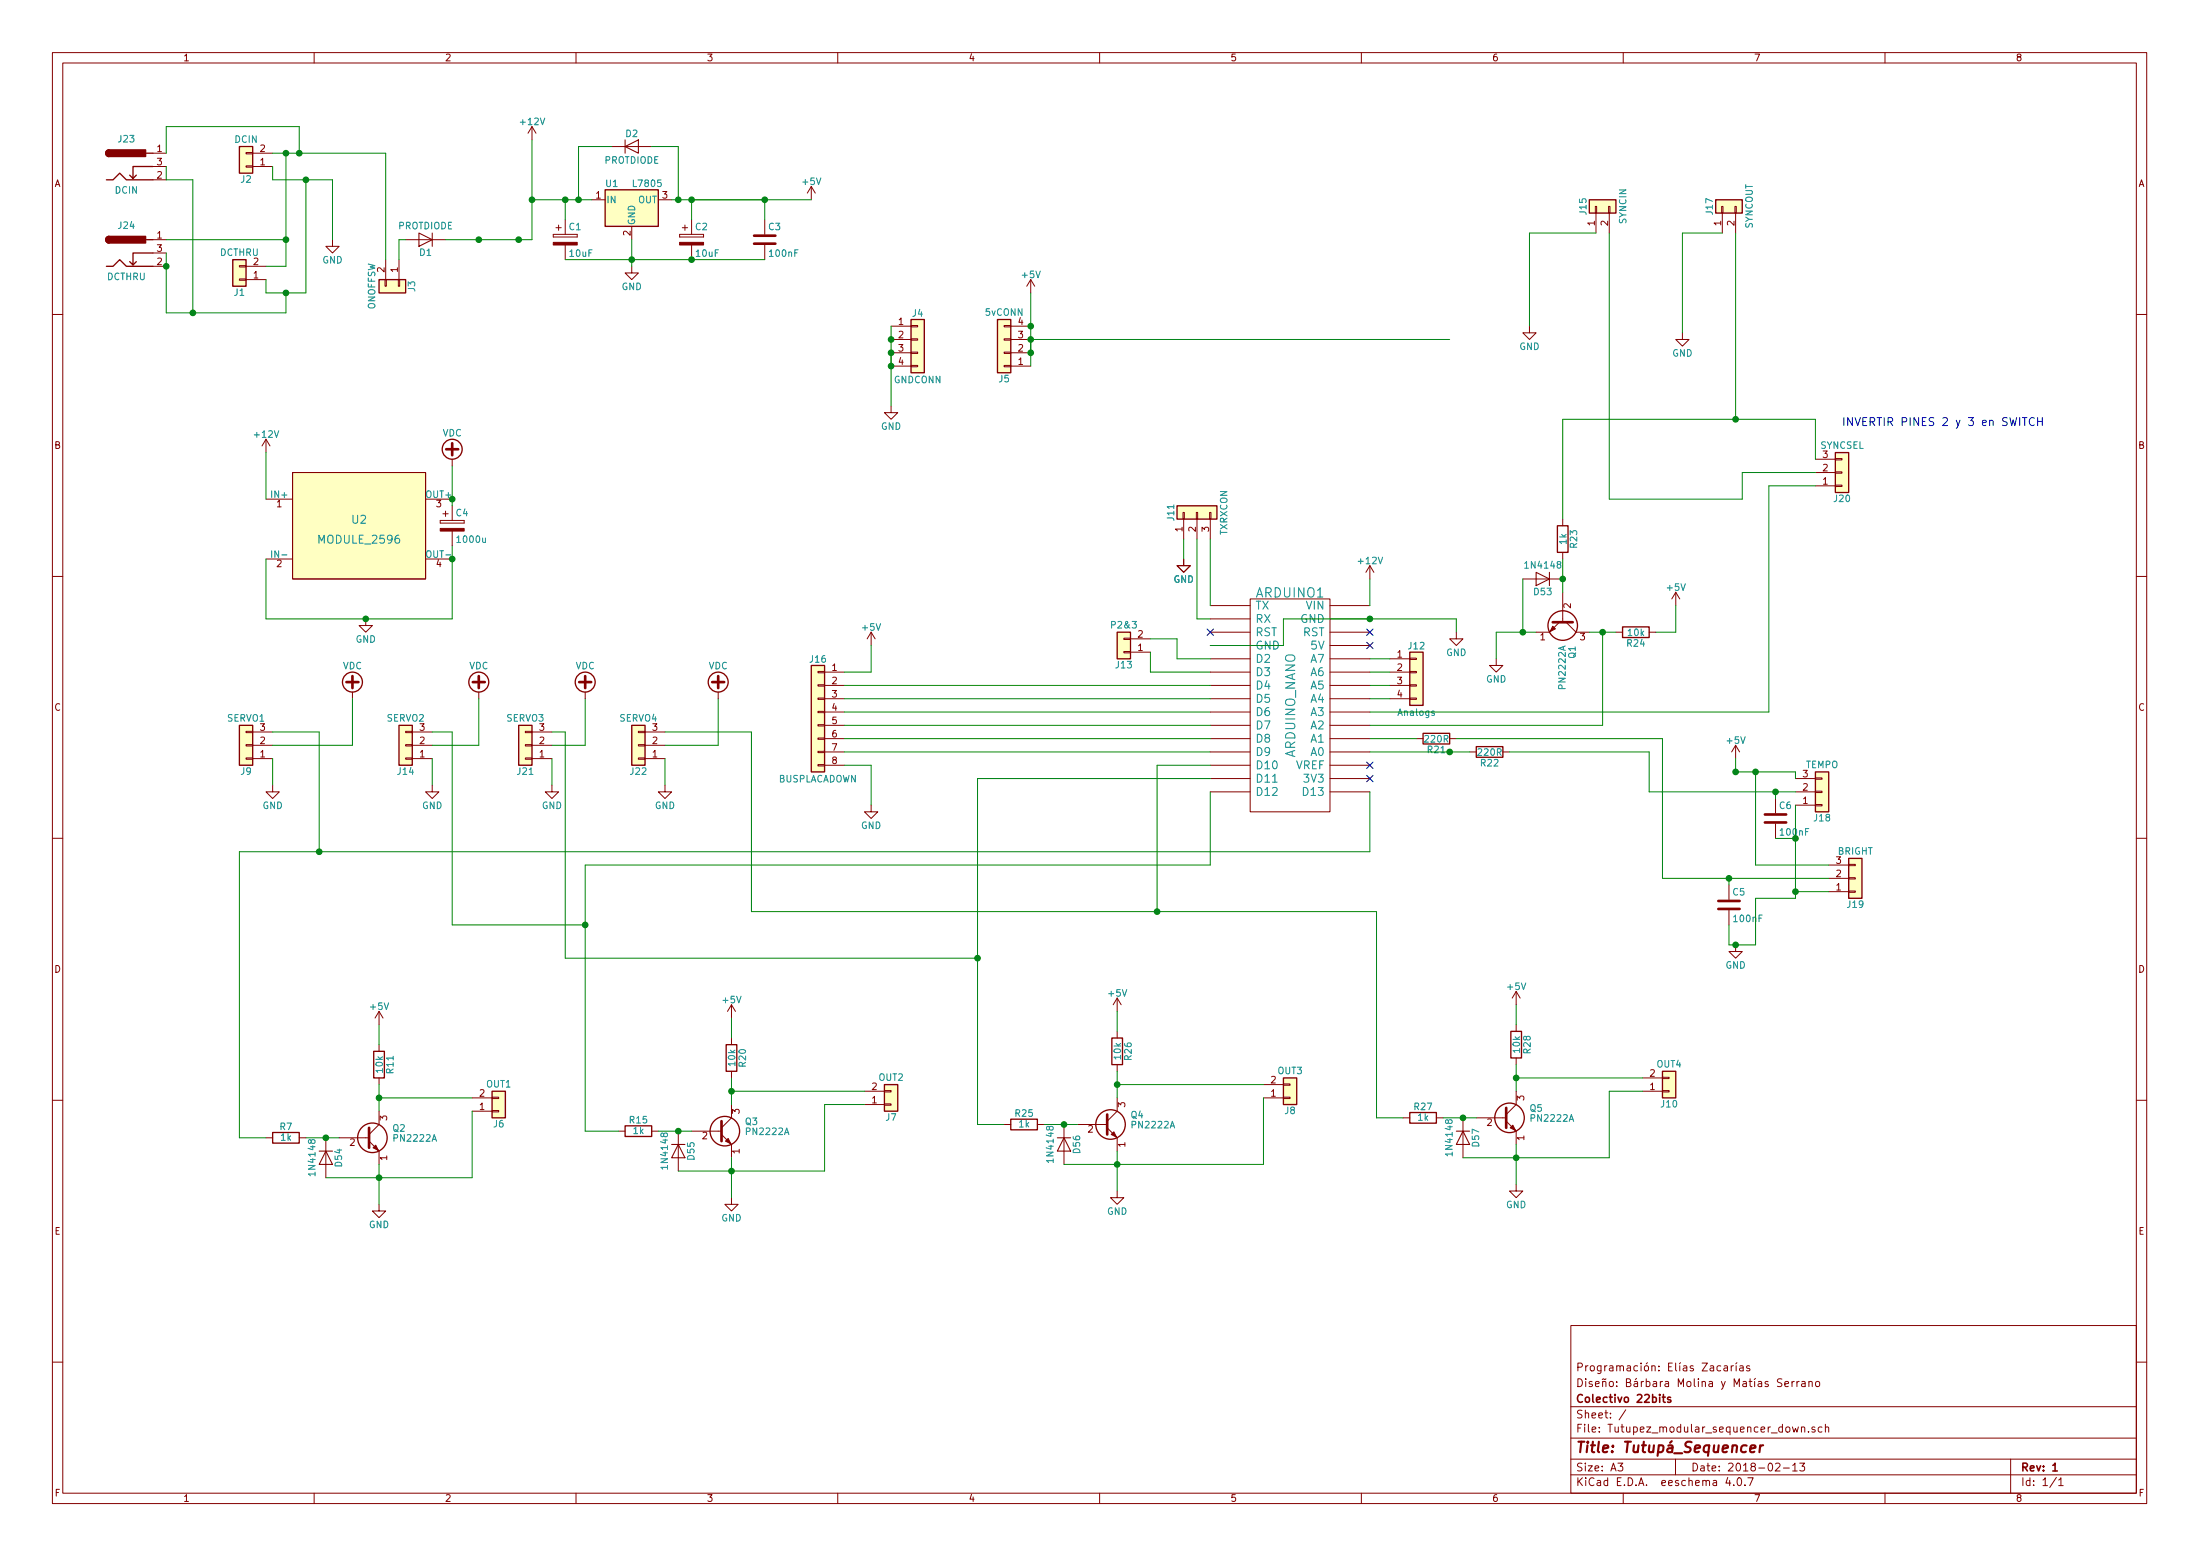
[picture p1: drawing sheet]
<svg xmlns="http://www.w3.org/2000/svg" width="420mm" height="297mm" viewBox="0 0 420 297" stroke-linecap="round" stroke-linejoin="round" font-family="sans-serif">
<g fill="none" stroke="#840000" stroke-width=".19">
<path d="M10 10h400v277h-400zM12 12h396v273.1h-396zM60 10v2M110 10v2M160 10v2M210 10v2M260 10v2M310 10v2M360 10v2M29.2 31.8h2.5M29.2 29.2h2.5M29.2 34.3h2.5"/>
<path d="M47 29.1h1.3v.3h-1.3zM47 31.7h1.3v.2h-1.3zM48.3 31.8h3.8M48.3 29.2h3.8M101.6 24.2l-.8 1.2M101.6 24.2v2.5M101.6 24.2l.8 1.2M113 38.1h2.6M116.8 28h7.7M125.7 38.1h2.6M154.9 35.6l-.7 1.3M154.9 35.6v2.5"/>
<path d="M154.9 35.6l.8 1.3M304.7 39.4h.2v1.3h-.2zM307.2 39.4h.3v1.3h-.3zM328.8 39.4h.3v1.3h-.3zM331.3 39.4h.3v1.3h-.3zM29.2 45.8h2.5M29.2 50.8h2.5M29.2 48.3h2.5M45.7 50.7h1.3v.3h-1.3zM45.7 53.2h1.3v.3h-1.3zM47 53.4h3.8M47 50.8h3.8"/>
<path d="M63.5 45.8v1.2h1.3l-1.3 1.3-1.3-1.3h1.3M73.5 53.4h.3v1.2h-.3zM73.7 49.6v3.8M76.1 53.4h.2v1.2h-.2zM76.2 49.6v3.8M77.5 45.8h7.6M105.7 44.7v.5zM105.7 45.2h4.5zM105.7 44.7h4.5zM106.2 43.5h1M106.7 43v1M107.9 41.9v2.8"/>
<path d="M107.9 46.8v2.8M110.2 44.7v.5zM120.6 50.8v1.3h1.3l-1.3 1.3-1.2-1.3h1.2M120.6 43.2v2.6M129.8 44.7v.5zM129.8 45.2h4.6zM129.8 44.7h4.6zM130.3 43.5h1M130.8 43v1M132.1 41.9v2.8M132.1 46.8v2.8M134.4 44.7v.5z"/>
<path d="M146 41.9v2.8M146 46.8v2.8M196.8 53.4l-.7 1.2M196.8 53.4v2.5M196.8 53.4l.8 1.2M304.8 40.7v3.8M307.3 40.7v3.8M328.9 40.7v3.8M331.5 40.7v3.8M10 60h2M170.2 77.5v1.3h1.2l-1.2 1.2-1.3-1.2h1.3M170.2 62.3h3.8"/>
<path d="M170.2 64.8h3.8M170.2 67.3h3.8M170.2 69.9h3.8M174 69.8h1.3v.2h-1.3zM174 67.2h1.3v.3h-1.3zM174 64.7h1.3v.2h-1.3zM174 62.1h1.3v.3h-1.3zM191.8 62.1h1.2v.3h-1.2zM191.8 64.7h1.2v.2h-1.2zM191.8 67.2h1.2v.3h-1.2zM191.8 69.8h1.2v.2h-1.2zM193 62.3h3.8"/>
<path d="M193 64.8h3.8M193 67.3h3.8M193 69.9h3.8M292.1 62.3v1.2h1.3l-1.3 1.3-1.3-1.3h1.3M321.3 63.5v1.3h1.3l-1.3 1.3-1.3-1.3h1.3M408 60h2M50.8 95.3h5.1M50.8 83.9l-.8 1.2M50.8 83.9v2.5M50.8 83.9l.8 1.2M55.9 90.2h25.4v20.3h-25.4zM81.3 95.3h5.1"/>
<path d="M84.1 99.4v.5zM84.1 99.9h4.5zM84.1 99.4h4.5zM84.6 98.1h1M85.1 97.6v1M86.4 87.7v1.2M86.4 96.6v2.8M88.6 99.4v.5zM225.9 97.8h.3v1.3h-.3zM226.1 99.1v3.8M228.5 97.8h.2v1.3h-.2zM228.6 99.1v3.8"/>
<path d="M231 97.8h.3v1.3h-.3zM231.1 99.1v3.8M298.4 99.1v1.3M346.7 92.7h3.8M346.7 90.2h3.8M346.7 87.7h3.8M350.5 87.5h1.3v.3h-1.3zM350.5 90.1h1.3v.2h-1.3zM350.5 92.6h1.3v.3h-1.3zM10 110h2M50.8 106.7h5.1M69.8 118.1v1.3h1.3l-1.3 1.3-1.2-1.3h1.2"/>
<path d="M81.3 106.7h5.1M86.4 101.4v2.8M226.1 106.7v1.3h1.2l-1.2 1.3-1.3-1.3h1.3M231.1 115.6h7.7M231.1 118.1h7.7M238.8 114.3h15.2v40.7h-15.2zM254 115.6h7.6M254 118.1h7.6M261.6 108l-.7 1.3M261.6 108v2.5M261.6 108l.8 1.3M290.8 110.5h7.6"/>
<path d="M297.8 118.8l-1.9 1.9h-2.5M298.4 105.4v1.3M298.4 113.1v5.7M299.1 118.8l1.9 1.9h2.5M320 113.1l-.7 1.2M320 113.1v2.5M320 113.1l.8 1.2M408 110h2M47 139.6h1.3v.3h-1.3zM48.3 139.7h3.8M67.3 132.1v1.3M77.5 139.6h1.2v.3h-1.2z"/>
<path d="M78.7 139.7h3.8M91.4 132.1v1.3M100.3 139.6h1.3v.3h-1.3zM101.6 139.7h3.8M111.8 132.1v1.3M121.9 139.6h1.3v.3h-1.3zM123.2 139.7h3.8M137.2 132.1v1.3M156.2 138.3h1.3v.3h-1.3zM156.2 135.8h1.3v.3h-1.3zM156.2 133.3h1.3v.2h-1.3zM156.2 130.7h1.3v.3h-1.3z"/>
<path d="M156.2 128.2h1.3v.2h-1.3zM157.5 128.3h3.8M157.5 130.8h3.8M157.5 133.4h3.8M157.5 135.9h3.8M157.5 138.5h3.8M166.4 120.7l.7 1.3M166.4 120.7v2.5M166.4 120.7l-.8 1.3M214.6 121.8h1.3v.3h-1.3zM214.6 124.4h1.3v.2h-1.3zM215.9 124.5h3.8"/>
<path d="M215.9 122h3.8M231.1 120.7h7.7M231.1 123.2h7.7M231.1 125.8h7.7M231.1 128.3h7.7M231.1 130.8h7.7M231.1 133.4h7.7M231.1 135.9h7.7M231.1 138.5h7.7M254 120.7h7.6M254 123.2h7.6M254 125.8h7.6"/>
<path d="M254 128.3h7.6M254 130.8h7.6M254 133.4h7.6M254 135.9h7.6M254 138.5h7.6M265.4 125.8h3.8M265.4 128.3h3.8M265.4 130.8h3.8M265.4 133.4h3.8M269.2 133.3h1.3v.2h-1.3zM269.2 130.7h1.3v.3h-1.3zM269.2 128.2h1.3v.2h-1.3z"/>
<path d="M269.2 125.6h1.3v.3h-1.3zM278.1 120.7v1.3h1.3l-1.3 1.2-1.2-1.2h1.2M285.7 125.8v1.2h1.3l-1.3 1.3-1.2-1.3h1.2M296.5 120.1l-.5 .5M308.6 120.7h1.3M315 120.7h1.2M47 142.1h1.3v.3h-1.3zM47 144.7h1.3v.2h-1.3zM48.3 144.8h3.8M48.3 142.3h3.8M52.1 149.9v1.3h1.2l-1.2 1.2-1.3-1.2h1.3M77.5 142.1h1.2v.3h-1.2z"/>
<path d="M77.5 144.7h1.2v.2h-1.2zM78.7 144.8h3.8M78.7 142.3h3.8M82.5 149.9v1.3h1.3l-1.3 1.2-1.2-1.2h1.2M100.3 142.1h1.3v.3h-1.3zM100.3 144.7h1.3v.2h-1.3zM101.6 144.8h3.8M101.6 142.3h3.8M105.4 149.9v1.3h1.3l-1.3 1.2-1.3-1.2h1.3M121.9 142.1h1.3v.3h-1.3zM121.9 144.7h1.3v.2h-1.3zM123.2 144.8h3.8"/>
<path d="M123.2 142.3h3.8M127 149.9v1.3h1.3l-1.3 1.2-1.3-1.2h1.3M156.2 146h1.3v.2h-1.3zM156.2 143.4h1.3v.3h-1.3zM156.2 140.9h1.3v.2h-1.3zM157.5 141h3.8M157.5 143.5h3.8M157.5 146.1h3.8M166.4 153.7v1.3h-1.3l1.3 1.2 1.2-1.2h-1.2M231.1 141h7.7M231.1 143.5h7.7M231.1 146.1h7.7"/>
<path d="M231.1 148.6h7.7M231.1 151.2h7.7M254 141h7.6M254 143.5h7.6M254 146.1h7.6M254 148.6h7.6M254 151.2h7.6M270.5 141h1.3M276.9 141h1.2M280.7 143.5h1.2M287 143.5h1.3M331.5 142.3l-.8 1.2"/>
<path d="M331.5 142.3v2.5M331.5 142.3l.7 1.2M339.1 152.4v2.8M339.1 157.3v2.8M342.9 148.6h3.8M342.9 151.2h3.8M342.9 153.7h3.8M346.7 148.5h1.3v.3h-1.3zM346.7 151h1.3v.3h-1.3zM346.7 153.6h1.3v.2h-1.3zM10 160h2M330.2 168.9v2.8"/>
<path d="M330.2 173.8v2.8M349.2 170.2h3.9M349.2 167.7h3.9M349.2 165.1h3.9M353.1 165h1.2v.3h-1.2zM353.1 167.5h1.2v.3h-1.2zM353.1 170.1h1.2v.2h-1.2zM408 160h2M72.4 193.1v2.5M72.4 199.4v1.3M72.4 193.1l-.8 1.2M72.4 193.1l.8 1.2"/>
<path d="M139.7 191.8v2.5M139.7 198.2v1.2M139.7 191.8l-.8 1.3M139.7 191.8l.8 1.3M213.4 190.5v2.6M213.4 196.9v1.3M213.4 190.5l-.8 1.3M213.4 190.5l.7 1.3M289.6 189.3v2.5M289.6 195.6v1.3M289.6 189.3l-.8 1.2M289.6 189.3l.7 1.2"/>
<path d="M331.5 180.4v1.2h1.2l-1.2 1.3-1.3-1.3h1.3M10 210h2M50.8 217.2h1.3M57.1 217.2h1.3M62.2 217.2v7.6M64.8 217.2h5.7M70.5 217.8l1.9 1.9v2.6M71.8 219.1l.5 .5M72.4 212.1v2.6l-1.9 1.9M72.4 205.8v1.2M90.2 212.1h3.8M90.2 209.6h3.8"/>
<path d="M94 209.5h1.2v.2h-1.2zM94 212h1.2v.3h-1.2zM118.1 215.9h1.3M124.5 215.9h1.2M129.5 215.9v7.7M132.1 215.9h5.7M137.8 216.6l1.9 1.9v2.5M139.1 217.8l.5 .5M139.7 210.9v2.5l-1.9 1.9M139.7 204.5v1.3M165.1 210.9h3.8M165.1 208.3h3.8"/>
<path d="M168.9 208.2h1.3v.2h-1.3zM168.9 210.7h1.3v.3h-1.3zM191.8 214.7h1.2M198.1 214.7h1.3M203.2 214.7v7.6M205.7 214.7h5.8M211.5 215.3l1.9 1.9v2.5M212.7 216.6l.5 .5M213.4 209.6v2.5l-1.9 1.9M213.4 203.2v1.3M241.3 209.6h3.8M241.3 207h3.8"/>
<path d="M245.1 206.9h1.3v.3h-1.3zM245.1 209.5h1.3v.2h-1.3zM268 213.4h1.2M274.3 213.4h1.3M279.4 213.4v7.6M281.9 213.4h5.8M287.7 214l1.9 1.9v2.6M288.9 215.3l.5 .5M289.6 208.3v2.6l-1.9 1.9M289.6 202v1.2M313.7 208.3h3.8M313.7 205.8h3.8"/>
<path d="M317.5 205.6h1.3v.3h-1.3zM317.5 208.2h1.3v.2h-1.3zM408 210h2M72.4 229.9v1.3h1.3l-1.3 1.2-1.3-1.2h1.3M139.7 228.6v1.3h1.3l-1.3 1.3-1.3-1.3h1.3M213.4 227.4v1.2h1.2l-1.2 1.3-1.3-1.3h1.3M289.6 226.1v1.3h1.2l-1.2 1.2-1.3-1.2h1.3M300 253h108v32.1h-108zM10 260h2M300 278.5h108M300 274.5h108M300 268.5h108"/>
<path d="M309 279.3h.9l-.5 .6 .5 .1v.7l-.2 .1-.7-.1M310.5 269.1l-1.3 2M320 278.5v3M329.3 260.8h.6v.9M329.9 261.1h-.5l-.2 .3 .2 .3 .5-.1M330.6 260.7v1M331.1 260.7l-.5 .3M331.6 260.7v1M331.7 260.1l-.2 .3M332.3 260.8h.6v.9M332.9 261.1h-.5l-.2 .3 .2 .3 .5-.1M334.1 260.8a.37 .37 0 0 0-.5 .1v.2l.5 .2 .1 .1-.2 .3-.4-.1"/>
<path d="M339.1 279.5l.6-.2 .3 .4-1 1.1h1M340.3 263.3l-.6-.1-.3 .3 .1 .3 .7 .3v.5l-.2 .1-.6-.1M340.9 264.2l.7-.1-.1-.3-.4-.1-.2 .2v.7h.6M342.2 263.7v1M342.3 272.4l.3 1 .3-.7 .3 .7 .3-1M342.4 279.7l.4-.4v1.5M342.7 263.7l-.5 .3M343.2 263.7v1M343.6 263.7l-.4 .3M343.7 279.3h1l-.6 .6 .5 .1v.7l-.2 .1-.7-.1M344 272.5l.2-.1 .4 .1 .1 .9M344 272.4v1"/>
<path d="M344.1 263.8h.6l.1 .9M344.8 264.1h-.5l-.3 .2 .3 .4 .5-.1M345.4 273.3v.1M345.5 263.8l.2-.1 .3 .1 .1 .9M345.5 263.7v1M346.6 272.5a.37 .37 0 0 0-.6 .1l.1 .2 .5 .2 .1 .1-.2 .3-.5-.1M346.8 263.8l.2-.1 .4 .1 .1 .6-.1 .2-.4 .1-.2-.1zM348 272.5l-.5-.1-.3 .3 .1 .6 .2 .1 .5-.1M348.6 272.5l.2-.1 .4 .1v.9M348.6 271.9v1.5M384 278.5v6.6M408 260h2"/>
<path d="M60 285.1v1.9M110 285.1v1.9M160 285.1v1.9M210 285.1v1.9M260 285.1v1.9M300 281.5h108M310 285.1v1.9M330 282l-.4 1.1h1M330.3 282.6v1M331.1 283.5v.1M331.9 282.3l.2-.2a.81 .81 0 0 1 .6 .6 .81 .81 0 0 1-.3 .8l-.1 .1a.79 .79 0 0 1-.4-1.3zM333.2 283.5v.1"/>
<path d="M333.8 282.1h1l-.6 1.5M340.6 280.2h1.1M342.4 280.8h.8M360 285.1v1.9M392.7 282l-1.2 2M393.2 282.5l.4-.4v1.5M393.2 283.6h.8"/>
</g>
<path d="M317.5 266.7h.5M317.7 266.2v1.3l.3 .2M319 266.8a.37 .37 0 0 0-.5 .1v.2l.5 .2 .1 .1-.2 .3-.4-.1M392 280.8h.9" fill="none" stroke="#840000" stroke-width=".3"/>
<path d="M334.3 276.6l1-.2-.1-.4-.6-.1-.3 .3v.9l.2 .1 .6-.1M336.2 275.9l-.2 1.3M336.7 275.9l-.4 .1-.2 .3" fill="none" stroke="#840000" stroke-width=".41"/>
<g fill="#ffffc2" stroke="#ffffc2" stroke-width=".19">
<path d="M115.6 36.2h10.1v7h-10.1z"/>
<path d="M72.4 53.4h5.1v2.5h-5.1z"/>
<path d="M224.8 96.6h7.6v2.5h-7.6z"/>
<path d="M154.9 127h2.6v20.4h-2.6z"/>
<path d="M94 208.3h2.5v5.1h-2.5z"/>
<path d="M168.9 207h2.5v5.1h-2.5z"/>
<path d="M245.1 205.8h2.5v5.1h-2.5z"/>
<path d="M317.5 204.5h2.5v5.1h-2.5z"/>
<path d="M269.2 124.5h2.6v10.2h-2.6z"/>
<path d="M213.4 120.7h2.5v5.1h-2.5z"/>
<path d="M174 61h2.5v10.2h-2.5z"/>
<path d="M190.5 61h2.5v10.2h-2.5z"/>
<path d="M45.7 28h2.6v5.1h-2.6z"/>
<path d="M44.4 49.6h2.6v5h-2.6z"/>
<path d="M303.5 38.1h5.1v2.6h-5.1z"/>
<path d="M327.7 38.1h5v2.6h-5z"/>
<path d="M346.7 147.4h2.5v7.6h-2.5z"/>
<path d="M353.1 163.9h2.5v7.6h-2.5z"/>
<path d="M350.5 86.4h2.6v7.6h-2.6z"/>
<path d="M55.9 90.2h25.4v20.3h-25.4z"/>
<path d="M45.7 138.5h2.6v7.6h-2.6z"/>
<path d="M76.2 138.5h2.5v7.6h-2.5z"/>
<path d="M99.1 138.5h2.5v7.6h-2.5z"/>
<path d="M120.6 138.5h2.6v7.6h-2.6z"/>
</g>
<g fill="none" stroke="#840000" stroke-width=".25">
<path d="M20.3 34.3h1.3l1.3-1.2 1.2 1.2h5.1M20.8 28.6a.63 .63 0 0 0-.6 .6 .63 .63 0 0 0 .6 .7M26 33.4l-.6 .7M27.9 29.2h1.3M29.2 31.8h-3.8v2.3l-.6-.7M45.7 28h2.6v5.1h-2.6zM115.6 36.2h10.1v7h-10.1zM303.5 38.1h5.1v2.6h-5.1zM327.7 38.1h5v2.6h-5zM20.3 50.8h1.3l1.3-1.2 1.2 1.2h5.1M20.8 45.1a.63 .63 0 0 0-.6 .7 .63 .63 0 0 0 .6 .6M26 49.9l-.6 .7"/>
<path d="M27.9 45.8h1.3M29.2 48.3h-3.8v2.3l-.6-.7M44.4 49.6h2.6v5h-2.6zM72.4 53.4h5.1v2.5h-5.1zM174 61h2.5v10.2h-2.5zM190.5 61h2.5v10.2h-2.5zM224.8 96.6h7.6v2.5h-7.6zM350.5 86.4h2.6v7.6h-2.6zM297.4 100.4h2.1v5h-2.1zM309.9 119.7h5.1v2h-5.1zM45.7 138.5h2.6v7.6h-2.6zM76.2 138.5h2.5v7.6h-2.5z"/>
<path d="M99.1 138.5h2.5v7.6h-2.5zM120.6 138.5h2.6v7.6h-2.6zM154.9 127h2.6v20.4h-2.6zM213.4 120.7h2.5v5.1h-2.5zM269.2 124.5h2.6v10.2h-2.6zM271.8 140h5.1v2h-5.1zM281.9 142.5h5.1v2.1h-5.1zM346.7 147.4h2.5v7.6h-2.5zM353.1 163.9h2.5v7.6h-2.5zM138.7 199.4h2v5.1h-2zM212.3 198.2h2.1v5h-2.1zM288.5 196.9h2.1v5.1h-2.1z"/>
<path d="M52.1 216.2h5v2h-5zM71.4 200.7h2v5.1h-2zM94 208.3h2.5v5.1h-2.5zM119.4 214.9h5.1v2.1h-5.1zM168.9 207h2.5v5.1h-2.5zM193 213.7h5.1v2h-5.1zM245.1 205.8h2.5v5.1h-2.5zM269.2 212.4h5.1v2h-5.1zM317.5 204.5h2.5v5.1h-2.5z"/>
<circle cx="86.4" cy="85.8" r="1.9"/>
<circle cx="298.4" cy="119.4" r="2.82"/>
<circle cx="67.3" cy="130.2" r="1.9"/>
<circle cx="91.4" cy="130.2" r="1.9"/>
<circle cx="111.8" cy="130.2" r="1.9"/>
<circle cx="137.2" cy="130.2" r="1.9"/>
<circle cx="71.1" cy="217.2" r="2.82"/>
<circle cx="138.4" cy="215.9" r="2.82"/>
<circle cx="212.1" cy="214.7" r="2.82"/>
<circle cx="288.3" cy="213.4" r="2.82"/>
</g>
<g fill="#840000" stroke="#840000" stroke-width=".19">
<path d="M105.7 46.3h4.5v.5h-4.5z"/>
<path d="M129.8 46.3h4.6v.5h-4.6z"/>
<path d="M296.5 119.5l.6 .6-1.1 .5z"/>
<path d="M71.2 219.1l.6-.5 .5 1z"/>
<path d="M138.6 217.8l.5-.5 .5 1z"/>
<path d="M212.2 216.6l.5-.5 .5 1z"/>
<path d="M288.4 215.3l.5-.5 .5 1z"/>
<path d="M84.1 100.9h4.5v.5h-4.5z"/>
</g>
<g fill="none" stroke="#840000" stroke-width=".51">
<path d="M144 46.5h4.1M144 45h4.1M85.2 85.8h2.3M86.4 84.6v2.3M296.5 118.8h3.9M66.2 130.2h2.3M67.3 129.1v2.3M90.3 130.2h2.3M91.4 129.1v2.3M110.6 130.2h2.3M111.8 129.1v2.3M136 130.2h2.3"/>
<path d="M137.2 129.1v2.3M337.1 157h4M337.1 155.5h4M328.2 173.5h4M328.2 172h4M70.5 215.3v3.8M137.8 214v3.8M211.5 212.8v3.8M287.7 211.5v3.8"/>
</g>
<g fill="none" stroke="#840000" stroke-width=".2">
<path d="M119.4 28l2.5-1.3v2.5zM119.4 26.7v2.5M80 44.5l2.5 1.3-2.5 1.2zM82.5 44.5v2.5M293.4 109.3l2.5 1.2-2.5 1.3zM295.9 109.3v2.5M61 219.7h2.5M62.2 219.7l1.3 2.6h-2.5zM128.3 218.5h2.5M129.5 218.5l1.3 2.5h-2.5zM201.9 217.2h2.6M203.2 217.2l1.3 2.5h-2.6z"/>
<path d="M278.1 215.9h2.6M279.4 215.9l1.3 2.6h-2.6z"/>
</g>
<path d="M230.5 120.1l1.2 1.2M231.7 120.1l-1.2 1.2M261 122.6l1.2 1.2M261 120.1l1.2 1.2M262.2 122.6l-1.2 1.2M262.2 120.1l-1.2 1.2M261 148l1.2 1.2M261 145.5l1.2 1.2M262.2 148l-1.2 1.2M262.2 145.5l-1.2 1.2" fill="none" stroke="#000084" stroke-width=".19"/>
<g fill="#840000" stroke="#840000" stroke-width=".25">
<path d="M20.4 28.8l.4-.2v1.3a.64 .64 0 0 1-.6-.4 .64 .64 0 0 1 .2-.7z"/>
<path d="M20.8 28.6h7v1.3h-7z"/>
<path d="M20.4 45.3l.4-.2v1.3a.64 .64 0 0 1-.6-.4 .64 .64 0 0 1 .2-.7z"/>
<path d="M20.8 45.1h7v1.3h-7z"/>
</g>
<g fill="none" stroke="#008400" stroke-width=".19">
<path d="M31.7 31.8v2.5h5.1v25.4M31.7 29.2v-5h25.4v5M52.1 29.2h21.6v20.4M52.1 31.8v2.5h11.4v11.5M54.6 29.2v21.6h-3.8M58.4 34.3v21.6h-7.6v-2.5M101.6 38.1h11.4M101.6 26.7v19.1h-16.5M107.9 38.1v3.8M116.8 28h-6.3v10.1M124.5 28h5v10.1M128.3 38.1h26.6"/>
<path d="M132.1 38.1v3.8M146 38.1v3.8M31.7 45.8h22.9M31.7 48.3v11.4h22.9v-3.8M77.5 45.8h-1.3v3.8M107.9 49.6h38.1M120.6 45.8v5M196.8 55.9v14M304.8 44.5h-12.7v17.8M307.3 44.5v50.8h25.4v-5.1h14M328.9 44.5h-7.6v19M331.5 44.5v35.5"/>
<path d="M170.2 62.3v15.2M196.8 64.8h80.1M50.8 86.4v8.9M86.4 88.9v7.7M346.7 92.7h-8.9v43.2h-76.2M346.7 87.7v-7.7h-48.3v19.1M86.4 104.2v13.9h-35.6v-11.4M226.1 102.9v3.8M228.6 102.9v15.2h2.5M231.1 102.9v12.7M261.6 110.5v5.1M290.8 110.5v10.2"/>
<path d="M298.4 106.7v6.4M320 115.6v5.1h-3.8M52.1 139.7h8.9v22.9M67.3 133.4v8.9h-15.2M82.5 139.7h3.9v36.9h25.4M91.4 133.4v8.9h-8.9M105.4 139.7h2.5v43.2h78.8M111.8 133.4v8.9h-6.4M127 139.7h16.5v34.3h119.4v39.4h5.1M137.2 133.4v8.9h-10.2M161.3 133.4h69.8M161.3 130.8h69.8"/>
<path d="M161.3 138.5h69.8M161.3 135.9h69.8M166.4 123.2v5.1h-5.1M219.7 124.5v3.8h11.4M219.7 122h5.1v3.8h6.3M261.6 133.4h3.8M261.6 130.8h3.8M261.6 128.3h3.8M261.6 125.8h3.8M278.1 120.7v-2.6h-33v5.1h-14M293.4 120.7h-7.7v5.1M303.5 120.7h5.1"/>
<path d="M306.1 120.7v17.8h-44.5M52.1 144.8v5.1M82.5 144.8v5.1M105.4 144.8v5.1M127 144.8v5.1M161.3 146.1h5.1v7.6M161.3 143.5h69.8M161.3 141h69.8M231.1 148.6h-44.4v66.1h5.1M231.1 151.2v13.9h-119.3v50.8h6.3M231.1 146.1h-10.1v27.9M261.6 151.2v11.4h-215.9v54.6h5.1"/>
<path d="M261.6 143.5h19.1M261.6 141h8.9M278.1 141h39.4v26.7h31.7M288.3 143.5h26.7v7.7h27.9M331.5 144.8v2.6h11.4v1.2M335.3 147.4v17.7h13.9M339.1 151.2v1.2M342.9 153.7v17.8h-7.6v8.9h-5.1v-3.8M330.2 167.7v1.2M339.1 160.1h3.8M342.9 170.2h6.3M72.4 195.6v3.8"/>
<path d="M139.7 194.3v3.9M213.4 193.1v3.8M289.6 191.8v3.8M58.4 217.2h6.4M72.4 209.6h17.8M72.4 207v5.1M90.2 212.1v12.7h-28M125.7 215.9h6.4M139.7 208.3h25.4M139.7 205.8v5.1M165.1 210.9h-7.6v12.7h-28M199.4 214.7h6.3"/>
<path d="M213.4 207h27.9M213.4 204.5v5.1M213.4 219.7v7.7M241.3 209.6v12.7h-38.1M275.6 213.4h6.3M289.6 205.8h24.1M289.6 203.2v5.1M289.6 218.5v7.6M313.7 208.3h-6.4v12.7h-27.9M72.4 222.3v7.6M139.7 221v7.6"/>
</g>
<g fill="#008400" stroke="#008400" stroke-width=".25">
<circle cx="279.4" cy="213.4" r=".51"/>
<circle cx="289.6" cy="205.8" r=".51"/>
<circle cx="289.6" cy="221" r=".51"/>
<circle cx="203.2" cy="214.7" r=".51"/>
<circle cx="213.4" cy="207" r=".51"/>
<circle cx="213.4" cy="222.3" r=".51"/>
<circle cx="129.5" cy="215.9" r=".51"/>
<circle cx="139.7" cy="208.3" r=".51"/>
<circle cx="139.7" cy="223.6" r=".51"/>
<circle cx="62.2" cy="217.2" r=".51"/>
<circle cx="72.4" cy="209.6" r=".51"/>
<circle cx="72.4" cy="224.8" r=".51"/>
<circle cx="335.3" cy="147.4" r=".51"/>
<circle cx="342.9" cy="170.2" r=".51"/>
<circle cx="99.1" cy="45.8" r=".51"/>
<circle cx="91.4" cy="45.8" r=".51"/>
<circle cx="298.4" cy="110.5" r=".51"/>
<circle cx="132.1" cy="38.1" r=".51"/>
<circle cx="196.9" cy="62.3" r=".51"/>
<circle cx="196.9" cy="64.8" r=".51"/>
<circle cx="196.9" cy="67.3" r=".51"/>
<circle cx="170.2" cy="69.9" r=".51"/>
<circle cx="170.2" cy="67.3" r=".51"/>
<circle cx="170.2" cy="64.8" r=".51"/>
<circle cx="129.5" cy="38.1" r=".51"/>
<circle cx="110.5" cy="38.1" r=".51"/>
<circle cx="331.5" cy="147.4" r=".51"/>
<circle cx="331.5" cy="80" r=".51"/>
<circle cx="306.1" cy="120.7" r=".51"/>
<circle cx="290.8" cy="120.7" r=".51"/>
<circle cx="58.4" cy="34.3" r=".51"/>
<circle cx="54.6" cy="29.2" r=".51"/>
<circle cx="132.1" cy="49.6" r=".51"/>
<circle cx="120.7" cy="49.6" r=".51"/>
<circle cx="146" cy="38.1" r=".51"/>
<circle cx="107.9" cy="38.1" r=".51"/>
<circle cx="101.6" cy="38.1" r=".51"/>
<circle cx="261.6" cy="118.1" r=".51"/>
<circle cx="69.9" cy="118.1" r=".51"/>
<circle cx="61" cy="162.6" r=".51"/>
<circle cx="111.8" cy="176.6" r=".51"/>
<circle cx="186.7" cy="182.9" r=".51"/>
<circle cx="221" cy="174" r=".51"/>
<circle cx="86.4" cy="95.3" r=".51"/>
<circle cx="86.4" cy="106.7" r=".51"/>
<circle cx="339.1" cy="151.2" r=".51"/>
<circle cx="330.2" cy="167.7" r=".51"/>
<circle cx="331.5" cy="180.4" r=".51"/>
<circle cx="342.9" cy="160.1" r=".51"/>
<circle cx="57.1" cy="29.2" r=".51"/>
<circle cx="54.6" cy="45.8" r=".51"/>
<circle cx="54.6" cy="55.9" r=".51"/>
<circle cx="31.8" cy="50.8" r=".51"/>
<circle cx="276.9" cy="143.5" r=".51"/>
<circle cx="36.8" cy="59.7" r=".51"/>
</g>
<path d="M386.3 79.7h.8M386.7 79.7v1.5M388.5 79.9a.72 .72 0 0 0-1 .5 .72 .72 0 0 0 .7 .8l.3-.1M389.2 79.7v1.5M390 79.7v1.5M389.2 80.5h.8" fill="none" stroke="#0000c2" stroke-width=".19"/>
<text font-size="2.8" fill="#840000" x="301" y="277.3">Title: Tutupá_Sequencer</text>
<g font-size="2.5" fill="#008484">
<text x="239.9" y="114.1">ARDUINO1</text>
<text x="247.4" y="144.8" transform="rotate(-90 247.4 144.8)">ARDUINO_NANO</text>
</g>
<text font-size="2.1" fill="#0000c2" x="351.8" y="81.3">INVERTIR PINES 2 y 3 en SWITCH</text>
<g font-size="2.1" fill="#008484">
<text x="67.2" y="100">U2</text>
<text x="61" y="103.8">MODULE_2596</text>
<text x="239.8" y="116.4">TX</text>
<text x="239.8" y="118.9">RX</text>
<text x="248.3" y="118.9">GND</text>
<text x="249.5" y="116.4">VIN</text>
<text x="239.8" y="121.4">RST</text>
<text x="239.8" y="124">GND</text>
<text x="248.7" y="121.4">RST</text>
<text x="250.4" y="124">5V</text>
<text x="239.8" y="126.5">D2</text>
<text x="239.8" y="129.1">D3</text>
<text x="239.8" y="131.6">D4</text>
<text x="250.3" y="131.6">A5</text>
<text x="250.3" y="129.1">A6</text>
<text x="250.3" y="126.5">A7</text>
<text x="239.8" y="134.1">D5</text>
<text x="239.8" y="136.7">D6</text>
<text x="250.3" y="136.7">A3</text>
<text x="250.3" y="134.1">A4</text>
<text x="239.8" y="139.2">D7</text>
<text x="239.8" y="141.8">D8</text>
<text x="250.3" y="141.8">A1</text>
<text x="250.3" y="139.2">A2</text>
<text x="239.8" y="144.3">D9</text>
<text x="239.8" y="146.8">D10</text>
<text x="239.8" y="149.4">D11</text>
<text x="247.3" y="146.8">VREF</text>
<text x="249.2" y="149.4">3V3</text>
<text x="250.3" y="144.3">A0</text>
<text x="239.8" y="151.9">D12</text>
<text x="249.1" y="151.9">D13</text>
</g>
<g font-size="2.1" fill="#840000">
<text x="301" y="261.8">Programación: Elías Zacarías</text>
<text x="301" y="267.8">Colectivo 22bits</text>
<text x="301" y="264.8">Diseño: Bárbara Molina y Matías Serrano</text>
<text x="301" y="273.5">File: Tutupez_modular_sequencer_down.sch</text>
<text x="301" y="270.8">Sheet: /</text>
<text x="301" y="280.9">Size: A3</text>
<text x="323" y="280.9">Date: 2018-02-13</text>
<text x="386" y="280.9">Rev: 1</text>
<text x="301" y="283.7">KiCad E.D.A. eeschema 4.0.7</text>
<text x="386" y="283.7">Id: 1/1</text>
</g>
<g font-size="1.8" fill="#840000">
<text x="35" y="11.7">1</text>
<text x="85" y="11.7">2</text>
<text x="135" y="11.7">3</text>
<text x="185" y="11.7">4</text>
<text x="235" y="11.7">5</text>
<text x="285" y="11.7">6</text>
<text x="335" y="11.7">7</text>
<text x="385" y="11.7">8</text>
<text x="30" y="29">1</text>
<text x="49.7" y="29">2</text>
<text x="10.4" y="35.7">A</text>
<text x="30" y="34.1">2</text>
<text x="30" y="31.5">3</text>
<text x="49.7" y="31.5">1</text>
<text x="408.4" y="35.7">A</text>
<text x="113.8" y="37.9">1</text>
<text x="126.5" y="37.9">3</text>
<text x="30" y="45.5">1</text>
<text x="120.4" y="45" transform="rotate(-90 120.4 45)">2</text>
<text x="304.5" y="43.1" transform="rotate(-90 304.5 43.1)">1</text>
<text x="307.1" y="43.1" transform="rotate(-90 307.1 43.1)">2</text>
<text x="328.7" y="43.1" transform="rotate(-90 328.7 43.1)">1</text>
<text x="331.2" y="43.1" transform="rotate(-90 331.2 43.1)">2</text>
<text x="30" y="50.6">2</text>
<text x="30" y="48">3</text>
<text x="48.4" y="53.1">1</text>
<text x="48.4" y="50.6">2</text>
<text x="73.4" y="52" transform="rotate(-90 73.4 52)">2</text>
<text x="75.9" y="52" transform="rotate(-90 75.9 52)">1</text>
<text x="171.6" y="62">1</text>
<text x="171.6" y="64.6">2</text>
<text x="194.5" y="64.6">3</text>
<text x="194.5" y="62">4</text>
<text x="171.6" y="67.1">3</text>
<text x="171.6" y="69.6">4</text>
<text x="194.5" y="69.6">1</text>
<text x="194.5" y="67.1">2</text>
<text x="10.4" y="85.7">B</text>
<text x="348.1" y="90">2</text>
<text x="348.1" y="87.4">3</text>
<text x="408.4" y="85.7">B</text>
<text x="348.1" y="92.5">1</text>
<text x="52.9" y="96.8">1</text>
<text x="83.3" y="96.8">3</text>
<text x="225.8" y="101.5" transform="rotate(-90 225.8 101.5)">1</text>
<text x="228.3" y="101.5" transform="rotate(-90 228.3 101.5)">2</text>
<text x="230.9" y="101.5" transform="rotate(-90 230.9 101.5)">3</text>
<text x="52.9" y="108.2">2</text>
<text x="83.3" y="108.2">4</text>
<text x="300" y="116.1" transform="rotate(-90 300 116.1)">2</text>
<text x="217.3" y="124.2">1</text>
<text x="217.3" y="121.7">2</text>
<text x="266.9" y="125.5">1</text>
<text x="294.2" y="122.2">1</text>
<text x="301.8" y="122.2">3</text>
<text x="158.9" y="128.1">1</text>
<text x="158.9" y="130.6">2</text>
<text x="266.9" y="128.1">2</text>
<text x="266.9" y="130.6">3</text>
<text x="10.4" y="135.7">C</text>
<text x="158.9" y="133.1">3</text>
<text x="158.9" y="135.7">4</text>
<text x="266.9" y="133.1">4</text>
<text x="408.4" y="135.7">C</text>
<text x="49.7" y="142">2</text>
<text x="80.2" y="142">2</text>
<text x="80.2" y="139.5">3</text>
<text x="103" y="142">2</text>
<text x="103" y="139.5">3</text>
<text x="124.6" y="142">2</text>
<text x="124.6" y="139.5">3</text>
<text x="158.9" y="138.2">5</text>
<text x="158.9" y="140.8">6</text>
<text x="158.9" y="143.3">7</text>
<text x="49.7" y="144.6">1</text>
<text x="80.2" y="144.6">1</text>
<text x="103" y="144.6">1</text>
<text x="124.6" y="144.6">1</text>
<text x="158.9" y="145.8">8</text>
<text x="344.3" y="148.4">3</text>
<text x="344.3" y="153.5">1</text>
<text x="344.3" y="150.9">2</text>
<text x="350.7" y="167.4">2</text>
<text x="350.7" y="164.9">3</text>
<text x="350.7" y="170">1</text>
<text x="10.4" y="185.7">D</text>
<text x="408.4" y="185.7">D</text>
<text x="91.6" y="209.3">2</text>
<text x="166.5" y="208.1">2</text>
<text x="242.7" y="209.3">1</text>
<text x="242.7" y="206.8">2</text>
<text x="315.1" y="208.1">1</text>
<text x="315.1" y="205.5">2</text>
<text x="73.9" y="213.9" transform="rotate(-90 73.9 213.9)">3</text>
<text x="91.6" y="211.9">1</text>
<text x="141.2" y="212.6" transform="rotate(-90 141.2 212.6)">3</text>
<text x="166.5" y="210.6">1</text>
<text x="214.9" y="211.3" transform="rotate(-90 214.9 211.3)">3</text>
<text x="284" y="214.9">2</text>
<text x="291.1" y="210.1" transform="rotate(-90 291.1 210.1)">3</text>
<text x="66.8" y="218.7">2</text>
<text x="73.9" y="221.5" transform="rotate(-90 73.9 221.5)">1</text>
<text x="134.1" y="217.5">2</text>
<text x="141.2" y="220.2" transform="rotate(-90 141.2 220.2)">1</text>
<text x="207.8" y="216.2">2</text>
<text x="214.9" y="219" transform="rotate(-90 214.9 219)">1</text>
<text x="291.1" y="217.7" transform="rotate(-90 291.1 217.7)">1</text>
<text x="10.4" y="235.7">E</text>
<text x="408.4" y="235.7">E</text>
<text x="10.5" y="285.7">F</text>
<text x="35" y="286.7">1</text>
<text x="85" y="286.7">2</text>
<text x="135" y="286.7">3</text>
<text x="185" y="286.7">4</text>
<text x="235" y="286.7">5</text>
<text x="285" y="286.7">6</text>
<text x="335" y="286.7">7</text>
<text x="385" y="286.7">8</text>
<text x="408.5" y="285.7">F</text>
</g>
<g font-size="1.8" fill="#008484">
<text x="99.5" y="23.9">+12V</text>
<text x="22.7" y="27.2">J23</text>
<text x="44.8" y="27.2">DCIN</text>
<text x="119.5" y="26.1">D2</text>
<text x="46" y="34.9">J2</text>
<text x="115.4" y="31.2">PROTDIODE</text>
<text x="115.7" y="35.7">U1</text>
<text x="121.1" y="35.7">L7805</text>
<text x="153.3" y="35.3">+5V</text>
<text x="22" y="36.9">DCIN</text>
<text x="115.8" y="38.8">IN</text>
<text x="121.7" y="38.8">OUT</text>
<text x="303" y="40.9" transform="rotate(-90 303 40.9)">J15</text>
<text x="327.1" y="40.9" transform="rotate(-90 327.1 40.9)">J17</text>
<text x="22.7" y="43.7">J24</text>
<text x="76" y="43.8">PROTDIODE</text>
<text x="108.7" y="43.9">C1</text>
<text x="121.3" y="43" transform="rotate(-90 121.3 43)">GND</text>
<text x="132.8" y="43.9">C2</text>
<text x="146.8" y="43.9">C3</text>
<text x="310.6" y="42.7" transform="rotate(-90 310.6 42.7)">SYNCIN</text>
<text x="334.7" y="43.7" transform="rotate(-90 334.7 43.7)">SYNCOUT</text>
<text x="20.4" y="53.5">DCTHRU</text>
<text x="42" y="48.8">DCTHRU</text>
<text x="61.5" y="50.3">GND</text>
<text x="80.2" y="48.8">D1</text>
<text x="108.9" y="49">10uF</text>
<text x="133" y="49">10uF</text>
<text x="147.1" y="49">100nF</text>
<text x="195.2" y="53.1">+5V</text>
<text x="44.8" y="56.5">J1</text>
<text x="71.7" y="59.2" transform="rotate(-90 71.7 59.2)">ONOFFSW</text>
<text x="79.3" y="55.6" transform="rotate(-90 79.3 55.6)">J3</text>
<text x="118.7" y="55.4">GND</text>
<text x="174.3" y="60.4">J4</text>
<text x="188.2" y="60.3">5vCONN</text>
<text x="290.1" y="66.8">GND</text>
<text x="319.4" y="68.1">GND</text>
<text x="170.7" y="73.1">GNDCONN</text>
<text x="190.8" y="73">J5</text>
<text x="48.7" y="83.6">+12V</text>
<text x="84.5" y="83.3">VDC</text>
<text x="168.2" y="82">GND</text>
<text x="347.6" y="85.7">SYNCSEL</text>
<text x="51.9" y="95">IN+</text>
<text x="81.4" y="95">OUT+</text>
<text x="350.3" y="95.8">J20</text>
<text x="87.1" y="98.5">C4</text>
<text x="224.2" y="99.3" transform="rotate(-90 224.2 99.3)">J11</text>
<text x="52.2" y="106.5">IN-</text>
<text x="81.7" y="106.5">OUT-</text>
<text x="87.5" y="103.6">1000u</text>
<text x="234.4" y="102.1" transform="rotate(-90 234.4 102.1)">TXRXCON</text>
<text x="259.5" y="107.7">+12V</text>
<text x="299.2" y="103.9" transform="rotate(-90 299.2 103.9)">1k</text>
<text x="301.2" y="104.5" transform="rotate(-90 301.2 104.5)">R23</text>
<text x="224.1" y="111.2">GND</text>
<text x="291.5" y="108.5">1N4148</text>
<text x="293" y="113.6">D53</text>
<text x="318.4" y="112.8">+5V</text>
<text x="212.4" y="120">P2&amp;3</text>
<text x="67.9" y="122.7">GND</text>
<text x="164.7" y="120.4">+5V</text>
<text x="269" y="123.9">J12</text>
<text x="276.2" y="125.2">GND</text>
<text x="300.9" y="125.7" transform="rotate(-90 300.9 125.7)">Q1</text>
<text x="310.8" y="123.4">R24</text>
<text x="310.9" y="121.4">10k</text>
<text x="65.5" y="127.7">VDC</text>
<text x="89.6" y="127.7">VDC</text>
<text x="109.9" y="127.7">VDC</text>
<text x="135.3" y="127.7">VDC</text>
<text x="154.7" y="126.5">J16</text>
<text x="213.2" y="127.6">J13</text>
<text x="283.8" y="130.3">GND</text>
<text x="299" y="131.3" transform="rotate(-90 299 131.3)">PN2222A</text>
<text x="43.4" y="137.7">SERVO1</text>
<text x="73.9" y="137.7">SERVO2</text>
<text x="96.7" y="137.7">SERVO3</text>
<text x="118.3" y="137.7">SERVO4</text>
<text x="267" y="136.6">Analogs</text>
<text x="49.7" y="139.5">3</text>
<text x="272.2" y="141.7">220R</text>
<text x="272.7" y="143.7">R21</text>
<text x="329.9" y="142">+5V</text>
<text x="46" y="147.9">J9</text>
<text x="76" y="147.9">J14</text>
<text x="98.9" y="147.9">J21</text>
<text x="120.4" y="147.9">J22</text>
<text x="148.5" y="149.3">BUSPLACADOWN</text>
<text x="282.4" y="144.3">220R</text>
<text x="282.9" y="146.3">R22</text>
<text x="344.8" y="146.6">TEMPO</text>
<text x="50.1" y="154.4">GND</text>
<text x="80.6" y="154.4">GND</text>
<text x="103.5" y="154.4">GND</text>
<text x="125" y="154.4">GND</text>
<text x="339.9" y="154.4">C6</text>
<text x="164.4" y="158.2">GND</text>
<text x="340.1" y="159.5">100nF</text>
<text x="346.5" y="156.8">J18</text>
<text x="351" y="163.1">BRIGHT</text>
<text x="331" y="170.9">C5</text>
<text x="352.9" y="173.3">J19</text>
<text x="331.2" y="176">100nF</text>
<text x="329.5" y="184.9">GND</text>
<text x="138.1" y="191.5">+5V</text>
<text x="211.8" y="190.2">+5V</text>
<text x="288" y="189">+5V</text>
<text x="70.8" y="192.8">+5V</text>
<text x="140.4" y="203.4" transform="rotate(-90 140.4 203.4)">10k</text>
<text x="142.4" y="203.6" transform="rotate(-90 142.4 203.6)">R20</text>
<text x="214.1" y="202.2" transform="rotate(-90 214.1 202.2)">10k</text>
<text x="216.1" y="202.3" transform="rotate(-90 216.1 202.3)">R26</text>
<text x="290.3" y="200.9" transform="rotate(-90 290.3 200.9)">10k</text>
<text x="292.3" y="201.1" transform="rotate(-90 292.3 201.1)">R28</text>
<text x="316.4" y="203.8">OUT4</text>
<text x="73.1" y="204.7" transform="rotate(-90 73.1 204.7)">10k</text>
<text x="75.1" y="204.9" transform="rotate(-90 75.1 204.9)">R11</text>
<text x="92.9" y="207.6">OUT1</text>
<text x="167.8" y="206.3">OUT2</text>
<text x="244" y="205">OUT3</text>
<text x="53.5" y="215.7">R7</text>
<text x="94.3" y="215.2">J6</text>
<text x="120.3" y="214.4">R15</text>
<text x="142.3" y="214.7">Q3</text>
<text x="169.2" y="213.9">J7</text>
<text x="194" y="213.2">R25</text>
<text x="194.6" y="215.2">1k</text>
<text x="216" y="213.5">Q4</text>
<text x="216.3" y="215.4">PN2222A</text>
<text x="245.4" y="212.7">J8</text>
<text x="270.2" y="211.9">R27</text>
<text x="270.8" y="213.9">1k</text>
<text x="292.2" y="212.2">Q5</text>
<text x="292.5" y="214.1">PN2222A</text>
<text x="317.3" y="211.4">J10</text>
<text x="53.6" y="217.7">1k</text>
<text x="75" y="216">Q2</text>
<text x="75.4" y="217.9">PN2222A</text>
<text x="121" y="216.5">1k</text>
<text x="132.6" y="221.4" transform="rotate(-90 132.6 221.4)">D55</text>
<text x="142.7" y="216.6">PN2222A</text>
<text x="201.2" y="221.6" transform="rotate(-90 201.2 221.6)">1N4148</text>
<text x="206.3" y="220.1" transform="rotate(-90 206.3 220.1)">D56</text>
<text x="277.4" y="220.3" transform="rotate(-90 277.4 220.3)">1N4148</text>
<text x="282.5" y="218.8" transform="rotate(-90 282.5 218.8)">D57</text>
<text x="60.2" y="224.1" transform="rotate(-90 60.2 224.1)">1N4148</text>
<text x="65.3" y="222.6" transform="rotate(-90 65.3 222.6)">D54</text>
<text x="127.5" y="222.8" transform="rotate(-90 127.5 222.8)">1N4148</text>
<text x="137.7" y="233.2">GND</text>
<text x="211.4" y="231.9">GND</text>
<text x="287.6" y="230.6">GND</text>
<text x="70.4" y="234.4">GND</text>
</g>
</svg>
